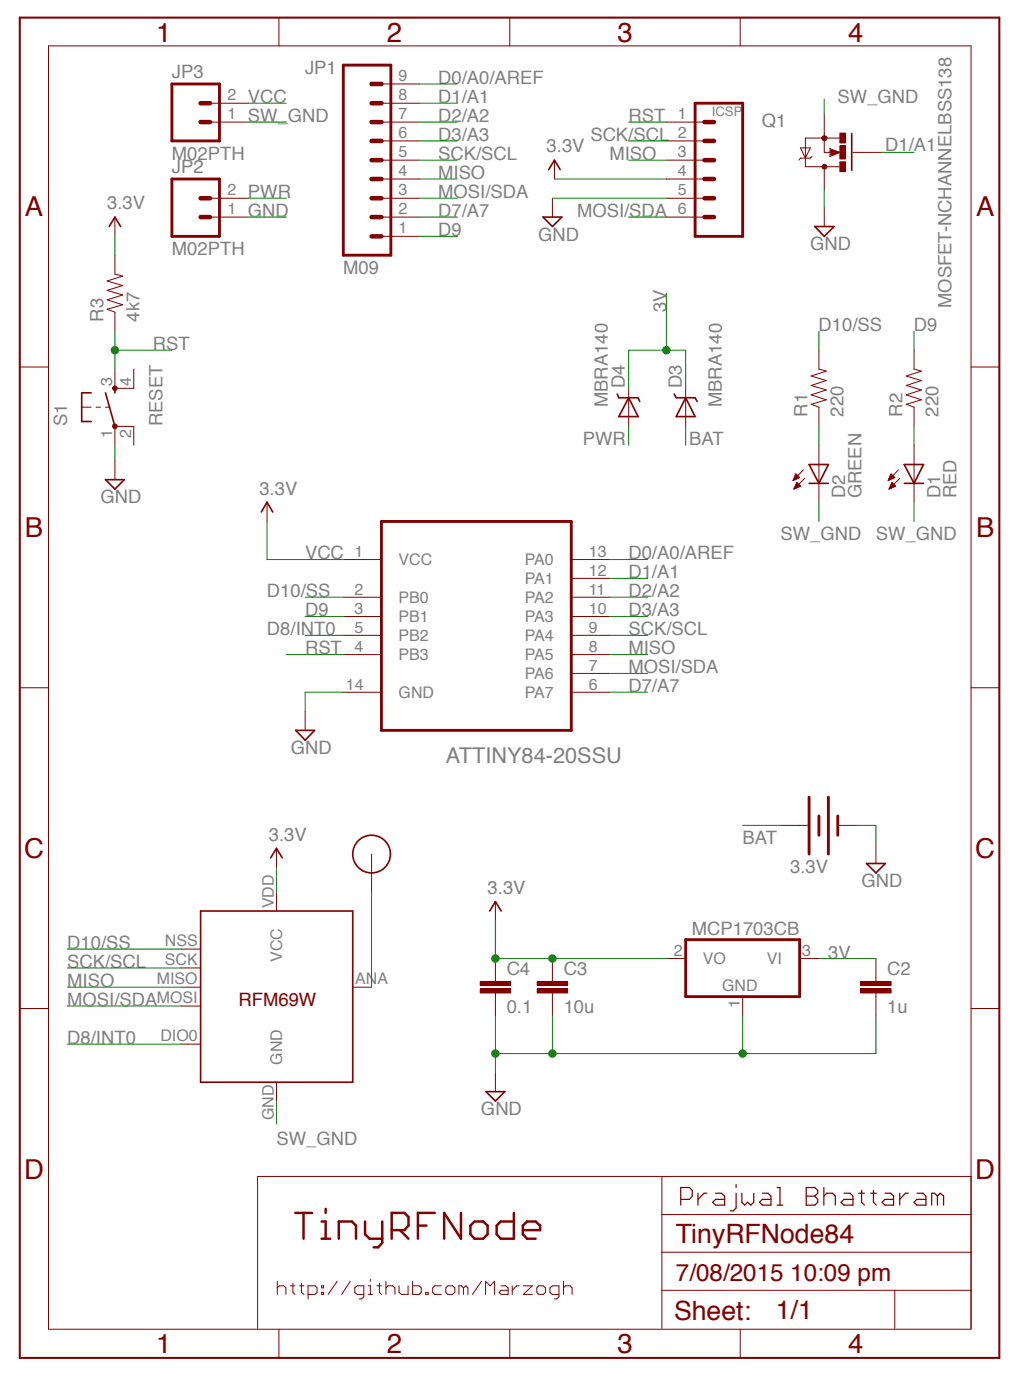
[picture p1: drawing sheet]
<svg xmlns="http://www.w3.org/2000/svg" width="210mm" height="289mm" viewBox="0 0 210 289" stroke-linecap="round" stroke-linejoin="round" font-family="sans-serif">
<g fill="none" stroke="#820000" stroke-width=".51">
<path d="M61 250.7h3.5M62.7 250.7v5.3M66.4 252.5h.8v3.5M66.4 256h1.8M67.2 249.9v.8M70 256v-3.5h2.7l.8 .8v2.7M75.4 252.5v2.6l.9 .9h2.6M78.9 252.5v4.4l-.8 .9h-.9M80.9 254.3h2.6l.8-1v-1.8l-.8-.8h-2.6v5.3M82.6 254.3l1.7 1.7M86.3 253.3h1.8M89.8 250.7h-3.5v5.3"/>
<path d="M95.2 250.7v5.3l-3.5-5.3v5.3M97.1 253.3l.9-.8h1.8l.9 .8v1.8l-.9 .9h-1.8l-.9-.9zM106.1 250.7v5.3h-2.7l-.8-.9v-1.8l.8-.8h2.7M108 254.3h3.5v-1l-.9-.8h-1.8l-.8 .8v1.8l.8 .9h1.8"/>
</g>
<g fill="none" stroke="#820000" stroke-width=".25">
<path d="M140.6 247.9h1.7l.6-.7v-1.2l-.6-.6h-1.7v3.7M144.1 246.6v2.5M146 246.6h-.6l-1.3 1.3M147.8 246.6h1.1l.7 .6v1.9h-1.8l-.6-.6 .6-.6h1.8M152 246.6v3.1l-.6 .6h-.6M152 244.9v.5M153.2 246.6v1.9l.6 .6 .6-.6 .6 .6 .6-.6v-1.9M157.4 246.6h1.2l.6 .6v1.9h-1.8l-.6-.6 .6-.6h1.8M160.5 245.4h.6v3.7M160.5 249.1h1.1M166.5 245.4h1.8l.5 .6v.6l-.5 .6 .5 .7v.6l-.5 .6h-1.8zM166.5 247.2h1.8"/>
<path d="M170.1 247.2l.6-.6h1.2l.6 .6v1.9M170.1 245.4v3.7M174.3 246.6h1.2l.6 .6v1.9h-1.8l-.6-.6 .6-.6h1.8M177.3 246.6h1.2M177.9 246v2.5l.6 .6M179.8 246.6h1.2M180.4 246v2.5l.6 .6M182.7 246.6h1.2l.6 .6v1.9h-1.8l-.6-.6 .6-.6h1.8M185.8 246.6v2.5M187.6 246.6h-.6l-1.2 1.3M189.3 246.6h1.3l.6 .6v1.9h-1.9l-.6-.6 .6-.6h1.9M193.6 247.2l-.6-.6h-.6v2.5"/>
<path d="M193.6 247.2v1.9M193.6 247.2l.6-.6 .6 .6v1.9"/>
</g>
<g fill="none" stroke="#820000" stroke-width=".21">
<path d="M102.3 186.4v3.8M137.6 198.1h4M165.1 198.1h4M102.3 202.1v.8M102.3 205.2v.8M153.4 206v4M102.3 221.7v3.9M57.3 264.8v2.7M57.3 266.2l.4-.4h.9l.4 .4v1.3M60 265.8h.9M60.5 265.3v1.8l.4 .4M61.8 265.8h1"/>
<path d="M62.3 265.3v1.8l.5 .4M63.6 267.5h1.4l.5-.4v-.9l-.5-.4h-1.4v2.7M66.4 265.8h.4v.4h-.4zM66.4 267.1h.4v.4h-.4zM69.6 264.8l-1.8 2.7M72.3 264.8l-1.8 2.7M75.1 267.5h-1.3l-.5-.4v-.9l.5-.4h1.3v2.3l-.5 .4h-.4M76.1 265.8h.4v1.7M76.1 267.5h.8M76.5 264.4v.4M77.8 265.8h1M78.3 265.3v1.8l.5 .4"/>
<path d="M79.7 266.2l.4-.4h.9l.6 .4v1.3M79.7 264.8v2.7M82.4 265.8v1.3l.5 .4h1.4v-1.7M85.2 264.8v2.7h1.4l.4-.4v-.9l-.4-.4h-1.4M87.9 267.1h.5v.4h-.5zM91.1 265.8h-1.3l-.5 .4v.9l.5 .4h1.3M92.5 265.8h.9l.5 .4v.9l-.5 .4h-.9l-.4-.4v-.9zM95.7 266.2l-.4-.4h-.5v1.7M95.7 266.2v1.3M95.7 266.2l.5-.4 .4 .4v1.3M99.4 264.8l-1.8 2.7M100.3 267.5v-2.7l.9 1 .9-1v2.7"/>
<path d="M103.5 265.8h.9l.5 .4v1.3h-1.4l-.4-.4 .4-.4h1.4M105.8 265.8v1.7M107.2 265.8h-.5l-.9 .9M108.1 265.8h1.8l-1.8 1.7h1.8M111.3 265.8h.9l.4 .4v.9l-.4 .4h-.9l-.5-.4v-.9zM115.4 267.5h-1.3l-.5-.4v-.9l.5-.4h1.3v2.3l-.4 .4h-.5M116.4 266.2l.4-.4h.9l.4 .4v1.3M116.4 264.8v2.7"/>
</g>
<path d="M101.1 188.3l1.2-1.9 1.2 1.9M100.4 225.6h3.8l-1.9 2z" fill="none" stroke="#820000" stroke-width=".34"/>
<path d="M141.6 194.2h23.5v11.8h-23.5z" fill="none" stroke="#820000" stroke-width=".59"/>
<path d="M99.1 204.4h6.3v.8h-6.3z" fill="#820000"/>
<path d="M99.2 204.4h6.2v.8h-6.2z" fill="none" stroke="#820000" stroke-width=".21"/>
<path d="M99.1 202.8h6.3v.9h-6.3z" fill="#820000"/>
<path d="M102.3 198.1v4M99.2 202.9h6.2v.8h-6.2zM102.3 206v4M180.9 202.1v.8M180.9 205.2v.8" fill="none" stroke="#820000" stroke-width=".21"/>
<path d="M177.7 204.4h6.3v.8h-6.3z" fill="#820000"/>
<path d="M177.7 204.4h6.3v.8h-6.3z" fill="none" stroke="#820000" stroke-width=".21"/>
<path d="M177.7 202.8h6.3v.9h-6.3z" fill="#820000"/>
<path d="M180.9 198.1v4M114.1 202.1v.8M114.1 205.2v.8M177.7 202.9h6.3v.8h-6.3zM180.9 206v4" fill="none" stroke="#820000" stroke-width=".21"/>
<path d="M110.9 204.4h6.3v.8h-6.3z" fill="#820000"/>
<path d="M110.9 204.4h6.3v.8h-6.3z" fill="none" stroke="#820000" stroke-width=".21"/>
<path d="M110.9 202.8h6.3v.9h-6.3z" fill="#820000"/>
<g fill="none" stroke="#820000" stroke-width=".21">
<path d="M10 9.5h190.5v265.2h-190.5zM57.6 3.6v5.9M78.8 17.4h7.8M105.3 3.6v5.9M152.8 3.6v5.9M43.4 25.2h7.8M43.4 21.3h7.8M78.8 25.2h7.8M78.8 29.1h7.8M78.8 33.1h7.8M78.8 37h7.8M78.8 21.3h7.8"/>
<path d="M114.5 33.1v3.9M137.6 25.2h7.9M137.6 29.1h7.9M137.6 33.1h7.9M137.6 37h7.9M43.4 41h7.8M43.4 44.9h7.8M78.8 41h7.8M78.8 44.9h7.8M78.8 48.9h7.8M114.1 41v3.9M137.6 41h7.9"/>
<path d="M137.6 44.9h7.9M4.1 75.9h5.9M169.1 72.4v3.9l1.5 .4-3.1 1 3.1 1-3.1 1 3.1 .9-3.1 1 3.1 1-3.1 1 1.6 .6v3.9M188.7 72.4v3.9l1.6 .4-3.2 1 3.2 1-3.2 1 3.2 .9-3.2 1 3.2 1-3.2 1 1.6 .6v3.9M200.5 75.9h5.9M129.8 80.3v7.8M141.6 80.3v7.8M163.8 99.2h.1M163.9 99.1h.3M163.9 99h.6M163.9 98.9h.9M164 98.7h1"/>
<path d="M164 98.6h1M164.1 98.6h.9M164.1 98.4h.7M164.2 98.3h.5M164.3 98.2h.3M164.3 98h.1M164.4 98l.7 .7-1.3 .6zM164.4 99.9h.4M164.5 99.8h.2M164.5 99.7l.8 .8-1.4 .6zM165.9 97.1l-2.1 2.2M166.1 98.9l-2.2 2.2"/>
<path d="M169.1 92v11.8M183.4 99.2h.2M183.5 99.1h.3M183.5 99h.7M183.6 98.9h.8M183.7 98.7h1M183.7 98.6h1M183.7 98.6h.9M183.7 98.4h.7M183.8 98.3h.5M183.9 98.2h.4M183.9 98h.2"/>
<path d="M184 98l.8 .7-1.4 .6zM184.1 99.9h.3M184.2 99.7l.7 .8-1.3 .6zM184.2 99.8h.1M185.5 97.1l-2.1 2.2M185.8 98.9l-2.2 2.2M188.7 92v11.8M55.1 103.8v4M70.9 115.7h7.9M118 115.7h7.8M118 119.5h7.8M164 101h.1"/>
<path d="M164 100.9h.4M164.1 100.8h.6M164.1 100.7h.9M164.2 100.5h1M164.3 100.4h1M164.3 100.3h.8M164.4 100.2h.6M164.4 100.1h.5M183.7 101h.1M183.7 100.9h.4M183.7 100.8h.6M183.7 100.7h.9"/>
<path d="M183.8 100.5h1M183.9 100.4h1M183.9 100.3h.9M184 100.2h.7M184 100.1h.5M70.9 123.4h7.9M70.9 127.4h7.9M70.9 131.3h7.9M70.9 135.3h7.9M118 123.4h7.8M118 127.4h7.8M118 131.3h7.8"/>
<path d="M118 135.3h7.8M118 139.2h7.8M4.1 142.2h5.9M63 147.1v3.9M70.9 143.1h7.9M118 143.1h7.8M200.5 142.2h5.9M76.7 176.5v7.9M161.2 170.6h5.5M173 170.6h3.9M180.9 174.6v3.9M37.4 196.2h4"/>
<path d="M57.1 184.4v3.9M114.1 198.1v4M4.1 208.4h5.9M37.4 200.1h4M37.4 204h4M37.4 207.9h4M37.4 215.8h4M72.8 204h3.9M110.9 202.9h6.3v.8h-6.3zM114.1 206v4M200.5 208.4h5.9M57.1 223.7v3.9"/>
<path d="M136.7 243.2v31.4M136.7 258.8h63.8M136.7 251h63.8M200.5 243.2h-147.3v31.4M57.6 274.7v6M105.3 274.7v6M136.7 266.7h63.8M152.8 274.7v6M184.8 266.7v7.9"/>
</g>
<g fill="none" stroke="#820000" stroke-width=".34">
<path d="M113.3 35.1l1.2-2 1.2 2M112.1 44.9h3.9l-1.9 1.9zM127.4 81.4l.4 .8h4l.3 .8M129.8 82.2l2 3.9h-4zM139.2 81.4l.4 .8h3.9l.5 .8M141.6 82.2l1.9 3.9h-3.9zM167.1 99.9h3.9M167.1 96h3.9l-1.9 3.9zM186.7 96h4l-2 3.9zM186.7 99.9h4M54 105.8l1.1-2 1.2 2M61.1 151h3.9l-2 2z"/>
<path d="M178.9 178.5h3.9l-1.9 1.9zM41.4 188.3h31.4v35.4h-31.4z"/>
<circle cx="76.7" cy="176.5" r="3.9"/>
</g>
<path d="M35.5 17.4h9.8v11.7h-9.8zM70.9 13.5h9.8v39.2h-9.8zM35.5 37h9.8v11.9h-9.8zM143.5 21.3h9.9v27.6h-9.9zM78.8 107.8h39.2v43.2h-39.2zM167.1 164.8v11.7M169.1 168.7v3.9M171 164.8v11.7M173 168.7v3.9" fill="none" stroke="#820000" stroke-width=".59"/>
<g fill="none" stroke="#820000" stroke-width=".93">
<path d="M76.7 17.4h2.1M41.4 25.2h2M41.4 21.3h2M76.7 33.1h2.1M76.7 29.1h2.1M76.7 25.2h2.1M76.7 37h2.1M76.7 21.3h2.1M145.5 33.1h1.9M145.5 29.1h1.9M145.5 25.2h1.9M145.5 37h1.9"/>
<path d="M41.4 41h2M41.4 44.9h2M76.7 41h2.1M76.7 44.9h2.1M76.7 48.9h2.1M145.5 41h1.9M145.5 44.9h1.9"/>
</g>
<path d="M4.1 3.6h202.3v277.1h-202.3z" fill="none" stroke="#820000" stroke-width=".42"/>
<path d="M169.8 28.2l.4-.2 .4 .2 .2 .3-.2 .4-.4 .2-.4-.2-.1-.4z" fill-rule="evenodd" fill="#820000"/>
<path d="M169.9 28.2l.3-.2 .4 .2 .2 .3-.2 .5-.4 .1-.3-.1-.2-.5z" fill="none" stroke="#820000" stroke-width=".21"/>
<path d="M169.8 34.1l.4-.2 .4 .2 .2 .3-.2 .4-.4 .1-.4-.1-.1-.4z" fill-rule="evenodd" fill="#820000"/>
<path d="M169.9 34.1l.3-.1 .4 .1 .2 .4-.2 .3-.4 .2-.3-.2-.2-.3z" fill="none" stroke="#820000" stroke-width=".21"/>
<path d="M173.4 27.5h1.2v2h-1.2z" fill="#820000"/>
<path d="M173.4 27.5h1.2v2h-1.2z" fill="none" stroke="#820000" stroke-width=".21"/>
<path d="M173.4 33.4h1.2v2.1h-1.2z" fill="#820000"/>
<path d="M173.4 33.4h1.2v2.1h-1.2z" fill="none" stroke="#820000" stroke-width=".21"/>
<path d="M173.4 30.1h1.2v2.7h-1.2z" fill="#820000"/>
<g fill="none" stroke="#820000" stroke-width=".21">
<path d="M165.3 30.6h2l-1 2.1zM167.7 32.3l-.4 .4h-2l-.3 .4M170.2 23.6v7.9h1.4M170.2 34.5v4.9M171.4 30.7l2 .8-2 .8zM173.4 30.1h1.2v2.8h-1.2zM173.4 28.5h-7.1v6h7M176.1 31.5h6M23.7 52.7v3.9l1.6 .5-3.2 1 3.2 .9-3.2 1 3.2 1-3.2 1 3.2 1-3.2 .9 1.6 .6v4M170.2 42.9v3.9M16.9 84.2h1.9M19.8 84.2h1"/>
<path d="M21.8 84.2h.9M23.7 80.3h3.9M23.7 88.1h3.9M57.1 175.3v4"/>
</g>
<path d="M175.9 27.6v7.6M168.3 46.8h3.9l-2 2.1zM18.8 81.2h-1.9v5.9h1.9M21.8 81.2l1.9 6.9M23.7 80.3v.9M55.9 177.3l1.2-2 1.2 2" fill="none" stroke="#820000" stroke-width=".34"/>
<path d="M172 31.5h-.4v-.3l1.4 .3-1.4 .4" fill="none" stroke="#820000" stroke-width=".42"/>
<path d="M23.4 87.7h.6l.2 .4-.2 .4-.3 .1-.3-.1-.2-.4z" fill-rule="evenodd" fill="#820000"/>
<path d="M23.4 87.7h.7l.1 .4-.1 .4-.4 .1-.3-.1-.2-.4z" fill="none" stroke="#820000" stroke-width=".21"/>
<circle cx="23.7" cy="80.2" r=".5" fill="#820000"/>
<g fill="none" stroke="#820000" stroke-width=".21">
<path d="M23.7 44.9v4M23.7 76.3v4M27.6 76.3v4M23.7 88.1v3.9M23.7 95.2v3.9M27.6 88.1v3.9"/>
<circle cx="23.7" cy="80.3" r=".5"/>
</g>
<path d="M22.5 46.8l1.2-1.9 1.2 1.9M21.8 99.1h3.9l-2 2z" fill="none" stroke="#820000" stroke-width=".34"/>
<path d="M102.3 210v11.7M114.1 210v7.8M153.4 210v7.8M180.9 210v7.8h-78.6" fill="none" stroke="#008100" stroke-width=".21"/>
<circle cx="114" cy="217.7" r=".76" fill="#008100"/>
<circle cx="114.1" cy="217.8" r=".76" fill="none" stroke="#008100" stroke-width=".21"/>
<circle cx="102.3" cy="217.7" r=".76" fill="#008100"/>
<circle cx="102.3" cy="217.8" r=".76" fill="none" stroke="#008100" stroke-width=".21"/>
<circle cx="153.3" cy="217.7" r=".76" fill="#008100"/>
<g fill="none" stroke="#008100" stroke-width=".21">
<path d="M129.8 25.2h7.8M170.2 39.4v3.5M51.2 44.9h7.9M114.1 41h23.5M23.7 68.5v7.8M23.7 72.4h11.8M23.7 92v3.2M59.1 135.3h11.8M70.9 143.1h-7.9v4M176.9 170.6h4v4"/>
<circle cx="153.4" cy="217.8" r=".76"/>
</g>
<circle cx="23.7" cy="72.4" r=".76" fill="#008100"/>
<g fill="none" stroke="#008100" stroke-width=".21">
<path d="M86.6 17.4h7.8M141.6 88.1v3.9M125.8 115.7h7.9M153.4 170.6h7.8M102.3 198.1h35.3"/>
<circle cx="23.7" cy="72.4" r=".76"/>
</g>
<path d="M102.3 190.2v7.9" fill="none" stroke="#008100" stroke-width=".25"/>
<circle cx="102.3" cy="198.1" r=".76" fill="#008100"/>
<circle cx="102.3" cy="198.1" r=".76" fill="none" stroke="#008100" stroke-width=".21"/>
<circle cx="114" cy="198.1" r=".76" fill="#008100"/>
<g fill="none" stroke="#008100" stroke-width=".21">
<path d="M51.2 21.3h7.9M86.6 37h7.8M86.6 21.3h7.8M86.6 29.1h7.8M86.6 25.2h7.8M86.6 33.1h7.8M114.5 37h23.1M129.8 29.1h7.8M129.8 33.1h7.8M182.1 31.5h6.6M23.7 48.9v3.8M51.2 41h7.9"/>
<path d="M86.6 48.9h7.8M86.6 44.9h7.8M86.6 41h7.8M129.8 44.9h7.8M137.6 60.6v11.8M169.1 68.5v3.9M188.7 68.5v3.9M129.8 80.3v-7.9h11.8v7.9M129.8 88.1v3.9M169.1 88.1v3.9M188.7 88.1v3.9M55.1 107.8v7.9h15.8"/>
<path d="M125.8 119.5h7.9M63 127.4h7.9M63 131.3h7.9M63 123.4h7.9M125.8 127.4h7.9M125.8 131.3h7.9M125.8 123.4h7.9M125.8 135.3h7.9M125.8 139.2h7.9M125.8 143.1h7.9M57.1 179.3v5.1M13.9 196.2h23.5"/>
<path d="M76.7 184.4v19.6M169.1 198.1h11.8M13.9 215.8h23.5M13.9 204h23.5M13.9 207.9h23.5M13.9 200.1h23.5"/>
<circle cx="114.1" cy="198.1" r=".76"/>
</g>
<circle cx="137.6" cy="72.4" r=".76" fill="#008100"/>
<g fill="none" stroke="#008100" stroke-width=".21">
<path d="M51.2 25.2h7.9M170.2 20.5v3.1M169.1 103.8v4M188.7 103.8v4M57.1 227.6v4.7"/>
<circle cx="137.6" cy="72.4" r=".76"/>
</g>
<g font-size="5.7" fill="#820000">
<text x="32.2" y="8.6">1</text>
<text x="79.9" y="8.6">2</text>
<text x="127.5" y="8.6">3</text>
<text x="175.1" y="8.6">4</text>
<text x="5.2" y="44.7">A</text>
<text x="201.5" y="44.7">A</text>
<text x="5.2" y="111">B</text>
<text x="201.5" y="111">B</text>
<text x="5" y="177.3">C</text>
<text x="201.4" y="177.3">C</text>
<text x="5" y="243.6">D</text>
<text x="201.4" y="243.6">D</text>
<text x="32.2" y="279.7">1</text>
<text x="79.9" y="279.7">2</text>
<text x="127.5" y="279.7">3</text>
<text x="175.1" y="279.7">4</text>
</g>
<g font-size="5.5" fill="#820000">
<text x="139.6" y="256.9">TinyRFNode84</text>
<text x="139.2" y="272.8">Sheet:</text>
<text x="160.2" y="272.6">1/1</text>
</g>
<text font-size="5" fill="#820000" x="139.6" y="264.7">7/08/2015 10:09 pm</text>
<text font-size="4.5" fill="#808080" x="92.1" y="157.8">ATTINY84-20SSU</text>
<g font-size="3.8" fill="#808080">
<text x="35.5" y="16.2">JP3</text>
<text x="63" y="15.4">JP1</text>
<text x="90.5" y="17.4">D0/A0/AREF</text>
<text x="51.2" y="21.3">VCC</text>
<text x="90.5" y="21.3">D1/A1</text>
<text x="173" y="21.3">SW_GND</text>
<text x="51.2" y="25.2">SW_GND</text>
<text x="90.5" y="29.1">D3/A3</text>
<text x="90.5" y="25.2">D2/A2</text>
<text x="121.9" y="29.1">SCK/SCL</text>
<text x="129.8" y="25.2">RST</text>
<text x="157.3" y="26.4">Q1</text>
<text x="35.5" y="33.1">M02PTH</text>
<text x="35.5" y="35.8">JP2</text>
<text x="90.5" y="33.1">SCK/SCL</text>
<text x="112.9" y="31.5">3.3V</text>
<text x="125.8" y="33.1">MISO</text>
<text x="182.8" y="31.1">D1/A1</text>
<text x="51.2" y="40.9">PWR</text>
<text x="90.5" y="37">MISO</text>
<text x="90.5" y="40.9">MOSI/SDA</text>
<text x="22.1" y="43.3">3.3V</text>
<text x="51.2" y="44.9">GND</text>
<text x="90.5" y="44.9">D7/A7</text>
<text x="119.2" y="44.9">MOSI/SDA</text>
<text x="35.5" y="52.7">M02PTH</text>
<text x="90.5" y="48.8">D9</text>
<text x="111.1" y="49.8">GND</text>
<text x="167.3" y="51.7">GND</text>
<text x="70.8" y="56.7">M09</text>
<text x="137.6" y="64.5" transform="rotate(-90 137.6 64.5)">3V</text>
<text x="196.5" y="63.7" transform="rotate(-90 196.5 63.7)">MOSFET-NCHANNELBSS138</text>
<text x="21.4" y="66.5" transform="rotate(-90 21.4 66.5)">R3</text>
<text x="28.8" y="66.5" transform="rotate(-90 28.8 66.5)">4k7</text>
<text x="169" y="68.4">D10/SS</text>
<text x="188.7" y="68.4">D9</text>
<text x="31.6" y="72.4">RST</text>
<text x="129" y="80.2" transform="rotate(-90 129 80.2)">D4</text>
<text x="140.8" y="80.2" transform="rotate(-90 140.8 80.2)">D3</text>
<text x="13.9" y="88.1" transform="rotate(-90 13.9 88.1)">S1</text>
<text x="33.5" y="88.1" transform="rotate(-90 33.5 88.1)">RESET</text>
<text x="125.5" y="84.2" transform="rotate(-90 125.5 84.2)">MBRA140</text>
<text x="149" y="84.2" transform="rotate(-90 149 84.2)">MBRA140</text>
<text x="166.7" y="86.1" transform="rotate(-90 166.7 86.1)">R1</text>
<text x="174.1" y="86.1" transform="rotate(-90 174.1 86.1)">220</text>
<text x="186.4" y="86.1" transform="rotate(-90 186.4 86.1)">R2</text>
<text x="193.8" y="86.1" transform="rotate(-90 193.8 86.1)">220</text>
<text x="120.3" y="92">PWR</text>
<text x="142.3" y="92">BAT</text>
<text x="20.8" y="104">GND</text>
<text x="53.6" y="102.2">3.3V</text>
<text x="174.5" y="103" transform="rotate(-90 174.5 103)">D2</text>
<text x="177.9" y="103" transform="rotate(-90 177.9 103)">GREEN</text>
<text x="194.2" y="103" transform="rotate(-90 194.2 103)">D1</text>
<text x="197.5" y="103" transform="rotate(-90 197.5 103)">RED</text>
<text x="161.2" y="111.7">SW_GND</text>
<text x="180.8" y="111.7">SW_GND</text>
<text x="63" y="115.6">VCC</text>
<text x="129.8" y="115.6">D0/A0/AREF</text>
<text x="129.8" y="119.5">D1/A1</text>
<text x="55.1" y="123.5">D10/SS</text>
<text x="129.8" y="123.5">D2/A2</text>
<text x="55.1" y="131.3">D8/INT0</text>
<text x="63" y="127.4">D9</text>
<text x="129.8" y="127.4">D3/A3</text>
<text x="129.8" y="131.3">SCK/SCL</text>
<text x="63" y="135.2">RST</text>
<text x="129.8" y="135.2">MISO</text>
<text x="129.8" y="143.1">D7/A7</text>
<text x="129.8" y="139.2">MOSI/SDA</text>
<text x="60" y="155.9">GND</text>
<text x="55.5" y="173.8">3.3V</text>
<text x="153.3" y="174.5">BAT</text>
<text x="100.7" y="184.8">3.3V</text>
<text x="163.1" y="180.4">3.3V</text>
<text x="177.9" y="183.4">GND</text>
<text x="13.9" y="196.2">D10/SS</text>
<text x="142.8" y="193.2">MCP1703CB</text>
<text x="13.9" y="200.1">SCK/SCL</text>
<text x="104.6" y="201.5">C4</text>
<text x="116.4" y="201.5">C3</text>
<text x="171" y="198.1">3V</text>
<text x="183.2" y="201.5">C2</text>
<text x="13.9" y="204">MISO</text>
<text x="13.9" y="207.9">MOSI/SDA</text>
<text x="104.6" y="209.3">0.1</text>
<text x="116.4" y="209.3">10u</text>
<text x="183.2" y="209.3">1u</text>
<text x="13.9" y="215.8">D8/INT0</text>
<text x="99.3" y="230.5">GND</text>
<text x="57.1" y="236.6">SW_GND</text>
</g>
<text font-size="3.8" fill="#820000" x="49.2" y="207.9">RFM69W</text>
<g font-size="3.3" fill="#808080">
<text x="82.3" y="16.8">9</text>
<text x="47" y="20.7">2</text>
<text x="82.3" y="20.7">8</text>
<text x="47" y="24.7">1</text>
<text x="82.3" y="28.6">6</text>
<text x="82.3" y="24.7">7</text>
<text x="140" y="24.7">1</text>
<text x="140" y="28.6">2</text>
<text x="82.3" y="32.5">5</text>
<text x="140" y="32.5">3</text>
<text x="47" y="40.4">2</text>
<text x="82.3" y="40.4">3</text>
<text x="82.3" y="36.5">4</text>
<text x="140" y="36.5">4</text>
<text x="140" y="40.4">5</text>
<text x="47" y="44.3">1</text>
<text x="82.3" y="44.3">2</text>
<text x="140" y="44.3">6</text>
<text x="82.3" y="48.2">1</text>
<text x="23.2" y="79.7" transform="rotate(-90 23.2 79.7)">3</text>
<text x="27.1" y="79.7" transform="rotate(-90 27.1 79.7)">4</text>
<text x="23.2" y="90.5" transform="rotate(-90 23.2 90.5)">1</text>
<text x="27.1" y="90.5" transform="rotate(-90 27.1 90.5)">2</text>
<text x="73.2" y="115">1</text>
<text x="82.3" y="116.8">VCC</text>
<text x="108.4" y="116.8">PA0</text>
<text x="121.6" y="115">13</text>
<text x="121.6" y="119">12</text>
<text x="73.2" y="122.9">2</text>
<text x="82.3" y="124.6">PB0</text>
<text x="108.4" y="120.7">PA1</text>
<text x="108.4" y="124.6">PA2</text>
<text x="121.6" y="122.9">11</text>
<text x="73.2" y="126.8">3</text>
<text x="73.2" y="130.8">5</text>
<text x="82.3" y="128.6">PB1</text>
<text x="108.4" y="128.6">PA3</text>
<text x="121.6" y="126.8">10</text>
<text x="121.6" y="130.8">9</text>
<text x="73.2" y="134.7">4</text>
<text x="82.3" y="132.5">PB2</text>
<text x="82.3" y="136.4">PB3</text>
<text x="108.4" y="132.5">PA4</text>
<text x="108.4" y="136.4">PA5</text>
<text x="121.6" y="134.7">8</text>
<text x="71.4" y="142.6">14</text>
<text x="108.4" y="140.4">PA6</text>
<text x="121.6" y="138.6">7</text>
<text x="121.6" y="142.6">6</text>
<text x="82.3" y="144.3">GND</text>
<text x="108.4" y="144.3">PA7</text>
<text x="56.5" y="187.7" transform="rotate(-90 56.5 187.7)">VDD</text>
<text x="34.1" y="195.6">NSS</text>
<text x="139.1" y="197.6">2</text>
<text x="165.7" y="197.6">3</text>
<text x="32.4" y="203.5">MISO</text>
<text x="34.1" y="199.5">SCK</text>
<text x="58.3" y="198.9" transform="rotate(-90 58.3 198.9)">VCC</text>
<text x="73.4" y="203.5">ANA</text>
<text x="145.2" y="199.3">VO</text>
<text x="158.4" y="199.3">VI</text>
<text x="32.4" y="207.4">MOSI</text>
<text x="149.1" y="204.8">GND</text>
<text x="152.8" y="208.4" transform="rotate(-90 152.8 208.4)">1</text>
<text x="33.1" y="215.3">DIO0</text>
<text x="58.3" y="220.1" transform="rotate(-90 58.3 220.1)">GND</text>
<text x="56.5" y="231.6" transform="rotate(-90 56.5 231.6)">GND</text>
</g>
<text font-size="2.7" fill="#808080" x="147" y="24">ICSP</text>
</svg>
